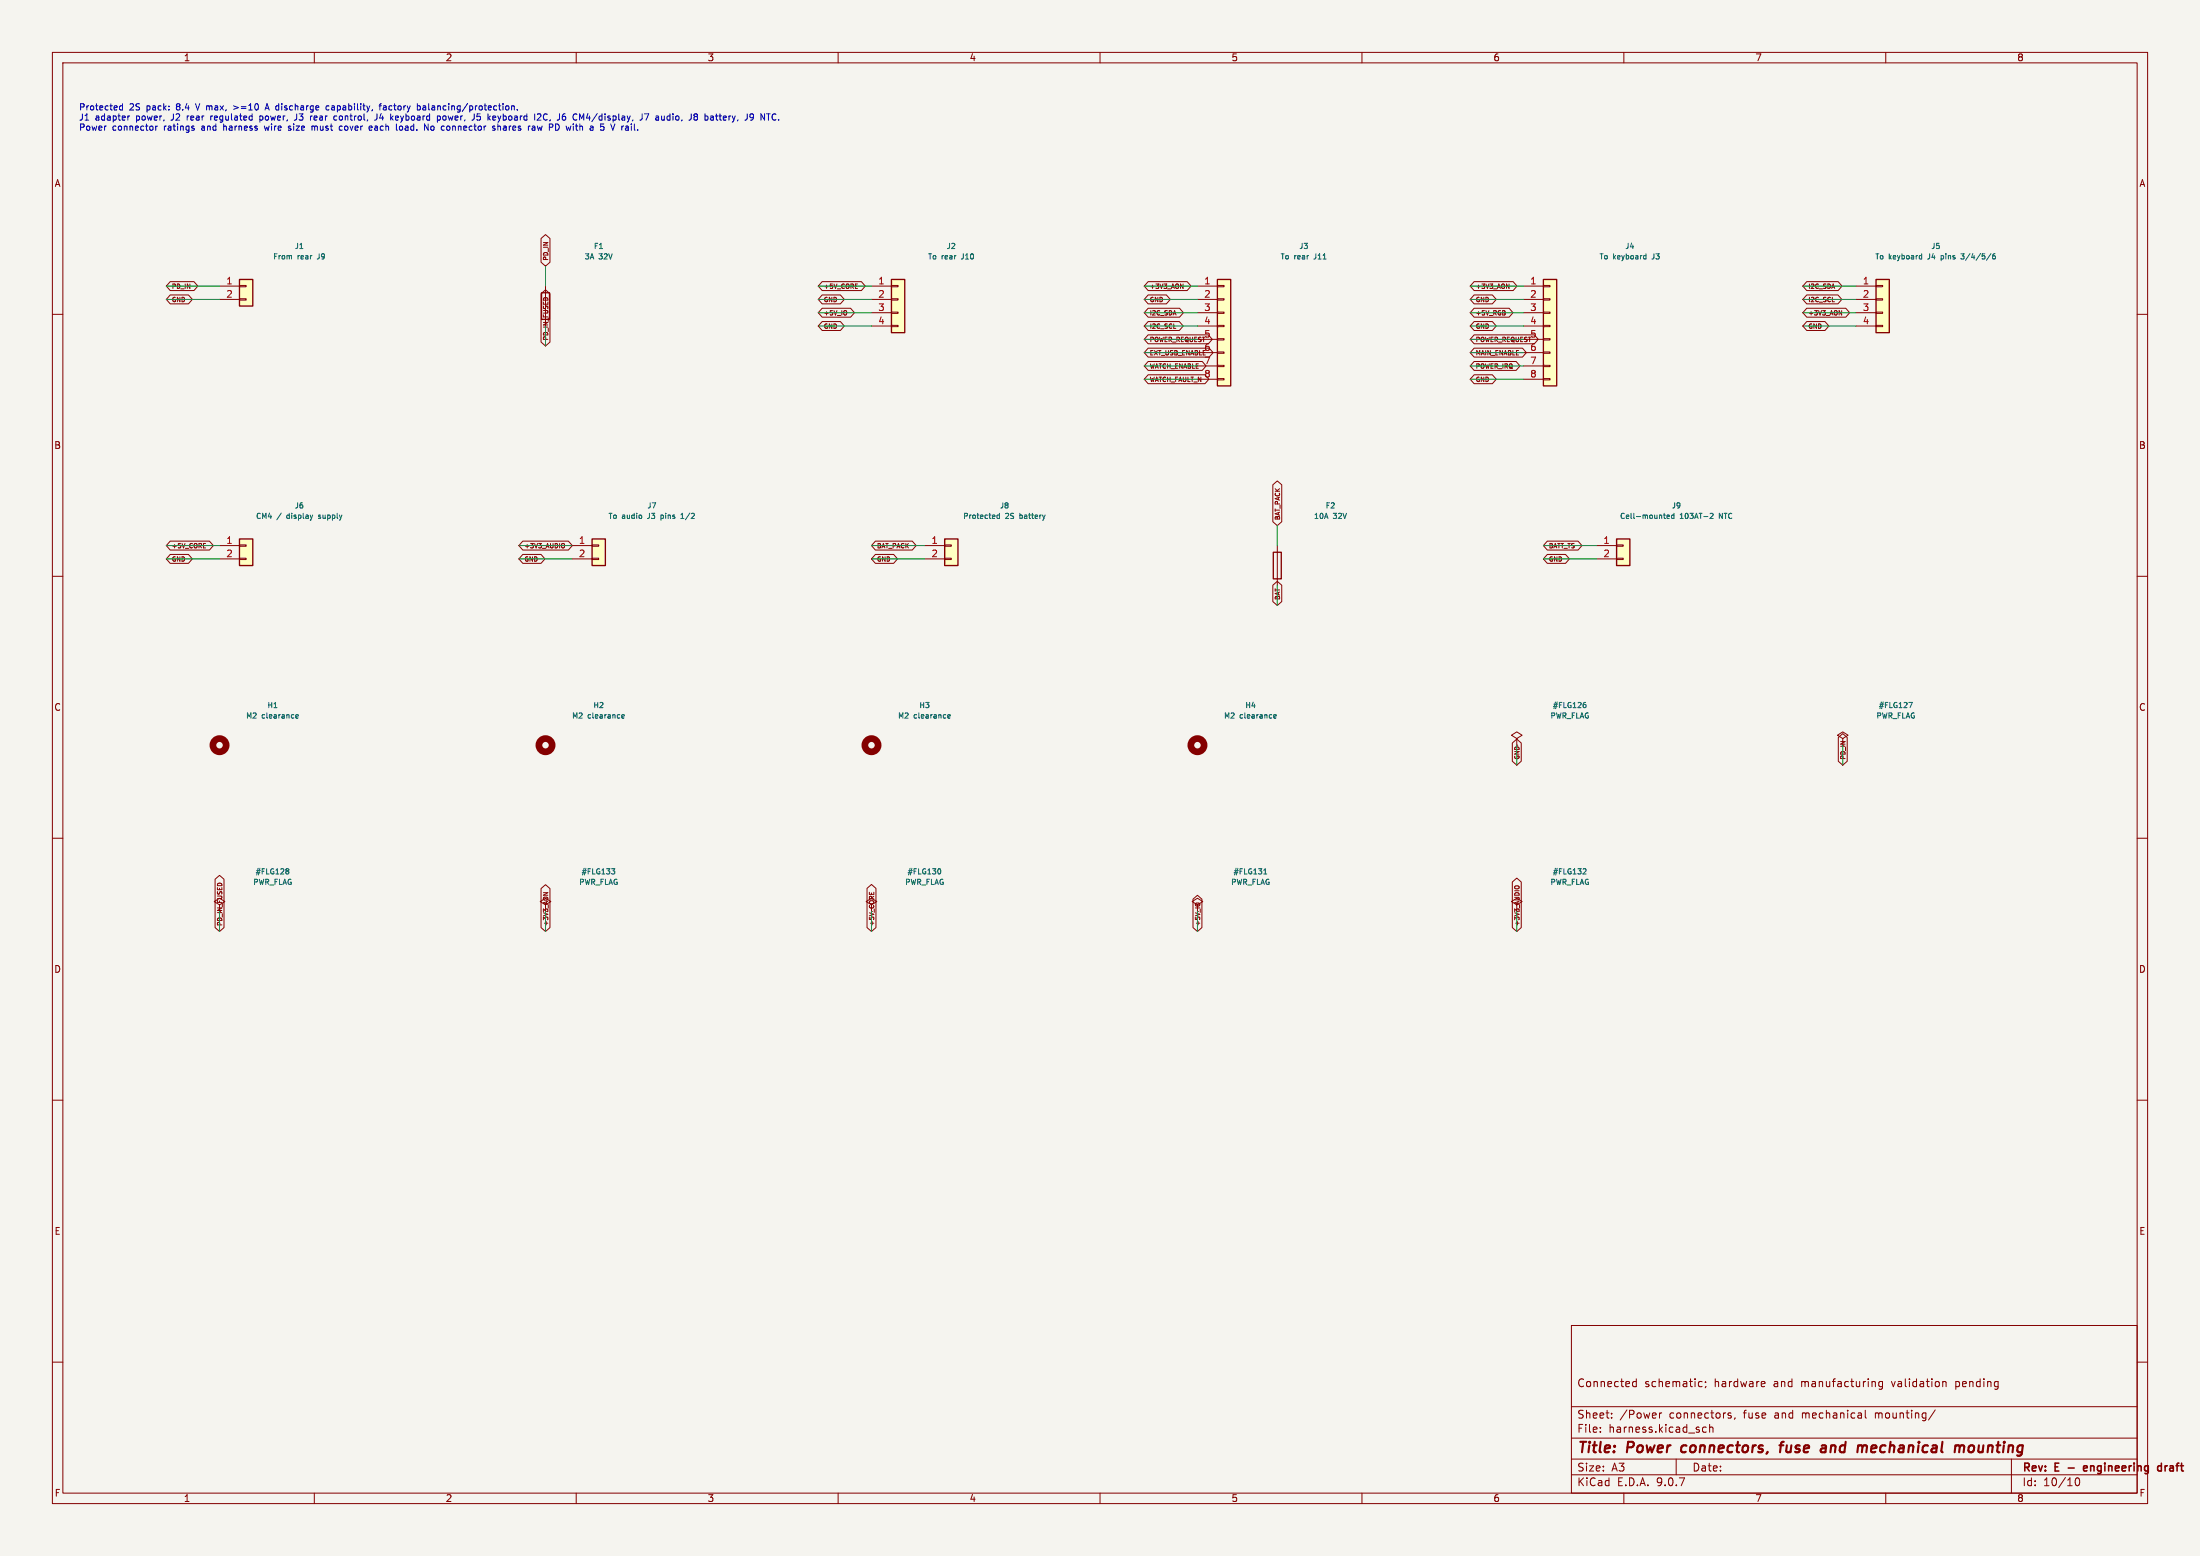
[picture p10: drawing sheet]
<svg xmlns="http://www.w3.org/2000/svg" width="420mm" height="297mm" viewBox="0 0 420 297" stroke-linecap="round" stroke-linejoin="round" font-family="sans-serif">
<path d="M0 0h420v297h-420z" fill="#f5f4ef" stroke="#f5f4ef" stroke-width=".19"/>
<g fill="none" stroke="#840000" stroke-width=".19">
<path d="M10 10h400v277h-400zM12 12h396v273h-396zM60 10v2M110 10v2M160 10v2M210 10v2M260 10v2M310 10v2M360 10v2M10 60h2M408 60h2M10 110h2"/>
<path d="M243.8 104.1v7.7M408 110h2M10 160h2M408 160h2M166.4 172.7l1-.6-1-.6-1 .6 1 .6v1.3M228.6 172.7l1-.6-1-.6-1 .6 1 .6v1.3M289.6 172.7l1-.6-1-.6-1.1 .6 1.1 .6v1.3M10 210h2M408 210h2M300 253h108v32h-108zM10 260h2M300 278.5h108"/>
<path d="M300 274.5h108M300 268.5h108M305.5 273.2v.2M305.5 272.5v.1M307.7 270.5v.2M307.7 269.8v.1M311.7 264.4l.2 .3 .5-.1M312.4 263.2v1.5M312.4 263.8l-.5-.1-.2 .3M316.8 269.7v1M317.2 269.7l-.3 .1-.1 .2M320 278.5v3"/>
<path d="M324.4 264.6h.5M324.4 263.8h.5M325.6 263.8v.1M325.7 264.6l-.2 .3M325.7 272.5l-.4-.1-.3 .3 .2 .6h.5M326.4 272.5l.2-.1 .3 .1 .1 .9M326.4 271.9v1.5M329.9 269.8h.5M329.9 270.1l.5 .2 .1 .1-.1 .2-.4 .1M331.2 270.6l-.1 .3M336.4 263.7l.5 .1v.2l-.7 .2M336.9 264.6l-.5 .1"/>
<path d="M356.1 269.2v1.3l.2 .2M357.9 263.8l.1 .9M359.4 263.8l-.5-.1-.2 .3 .1 .6h.6M359.4 263.7v1.2l-.3 .3-.4-.1M369.4 269.1l-1.2 1.9M370.9 263.8h.5l.1 .9M384 278.5v6.5M408 260h2M60 285v2M110 285v2M160 285v2M210 285v2"/>
<path d="M260 285v2M300 281.5h108M310 285v2M360 285v2M396.3 282.2l.2-.1a.8 .8 0 0 1 .5 .7 .8 .8 0 0 1-.5 .8l-.2-.2-.1-.4z"/>
</g>
<path d="M398.4 279.9l-.4-.1-.2 .2v.7h.6M412.6 279.9l-.4-.1-.3 .3 .1 .6h.6M412.6 279.3v1.5M398.5 280.1l-.7 .2" fill="none" stroke="#840000" stroke-width=".3"/>
<path d="M321.1 276.1l-.2 .7 .3 .4M339.7 275.9h.8M340.5 275.2l-.4 .1-.1 .2-.2 1.7M348 275.9l.5 .1v1.2M348.5 277.1l-.2 .1M348.6 276.3l-.7 .1M356.2 275.9l.2 .3-.1 1M374.1 276.2a.5 .5 0 0 1 .8-.2v1.2M376.5 275.9a.62 .62 0 0 0-.7 .4v.7a.52 .52 0 0 0 .8 .1" fill="none" stroke="#840000" stroke-width=".4"/>
<path d="M243.2 136.7l.4-.1v-.1l-.3-.1-.1 .2v.4h.4M179.4 165.8a.63 .63 0 0 1 0 1M241.3 166.8h.5M241.4 166.1l.1-.3v1M302.4 165.8l.3 .1 .1 .2-.6 .7h.6" fill="none" stroke="#006464" stroke-width=".19"/>
<circle cx="228.6" cy="142.2" r="1.27" fill="none" stroke="#840000" stroke-width="1.3"/>
<path d="M243.1 105.4h1.5v5.1h-1.5z" fill="none" stroke="#840000" stroke-width=".25"/>
<path d="M294.6 53.3h2.6v20.4h-2.6z" fill="#ffffc2"/>
<path d="M294.6 53.3h2.6v20.4h-2.6z" fill="none" stroke="#840000" stroke-width=".25"/>
<g fill="none" stroke="#840000" stroke-width=".19">
<path d="M290.8 54.6h3.8M290.8 57.2h3.8M290.8 59.7h3.8M294.6 54.5h1.3v.2h-1.3zM294.6 57h1.3v.3h-1.3zM294.6 59.6h1.3v.2h-1.3zM290.8 62.2h3.8M290.8 64.8h3.8M290.8 67.3h3.8M290.8 69.9h3.8M290.8 72.4h3.8M294.6 62.1h1.3v.3h-1.3z"/>
<path d="M294.6 64.6h1.3v.3h-1.3zM294.6 67.2h1.3v.2h-1.3zM294.6 69.7h1.3v.3h-1.3zM294.6 72.3h1.3v.2h-1.3z"/>
</g>
<path d="M313.9 48.8h.3M314.2 48.4v1M314.2 49.4h-.3" fill="none" stroke="#006464" stroke-width=".19"/>
<path d="M232.4 53.3h2.5v20.4h-2.5z" fill="#ffffc2"/>
<path d="M232.4 53.3h2.5v20.4h-2.5z" fill="none" stroke="#840000" stroke-width=".25"/>
<g fill="none" stroke="#840000" stroke-width=".19">
<path d="M228.6 54.6h3.8M228.6 57.2h3.8M228.6 59.7h3.8M232.4 54.5h1.3v.2h-1.3zM232.4 57h1.3v.3h-1.3zM232.4 59.6h1.3v.2h-1.3zM228.6 62.2h3.8M228.6 64.8h3.8M228.6 67.3h3.8M228.6 69.9h3.8M228.6 72.4h3.8M232.4 62.1h1.3v.3h-1.3z"/>
<path d="M232.4 64.6h1.3v.3h-1.3zM232.4 67.2h1.3v.2h-1.3zM232.4 69.7h1.3v.3h-1.3zM232.4 72.3h1.3v.2h-1.3zM104.1 172.7l1.1-.6-1.1-.6-1 .6 1 .6v1.3"/>
</g>
<path d="M116.8 165.8h.6l-.4 .4 .3 .1 .1 .3-.2 .2h-.3" fill="none" stroke="#006464" stroke-width=".19"/>
<path d="M358.1 53.3h2.6v10.2h-2.6z" fill="#ffffc2"/>
<path d="M358.1 53.3h2.6v10.2h-2.6z" fill="none" stroke="#840000" stroke-width=".25"/>
<path d="M354.3 54.6h3.8M354.3 57.2h3.8M354.3 59.7h3.8M358.1 54.5h1.3v.2h-1.3zM358.1 57h1.3v.3h-1.3zM358.1 59.6h1.3v.2h-1.3zM354.3 62.2h3.8M358.1 62.1h1.3v.3h-1.3zM41.9 172.7l1-.6-1-.6-1 .6 1 .6v1.3" fill="none" stroke="#840000" stroke-width=".19"/>
<path d="M366.6 48.8h.3M366.9 48.4v1M366.9 49.4h-.3M374.3 49.3l.5 .1M374.3 48.4h.7l-.4 .4h.2M380.1 48.4l-.9 1.3M380.9 48.4l-.3 .1-.2 .2v.6l.2 .1 .3-.1v-.4l-.3-.1-.2 .2M54.8 165.8l.3 .2-.1 .3M54.8 166.3h.2M55 166.3l.1 .3-.3 .2" fill="none" stroke="#006464" stroke-width=".19"/>
<path d="M308.6 102.9h2.5v5.1h-2.5z" fill="#ffffc2"/>
<path d="M308.6 102.9h2.5v5.1h-2.5z" fill="none" stroke="#840000" stroke-width=".25"/>
<path d="M304.8 104.1h3.8M304.8 106.7h3.8M308.6 104h1.3v.3h-1.3zM308.6 106.6h1.3v.2h-1.3z" fill="none" stroke="#840000" stroke-width=".19"/>
<path d="M317.6 98.3h.3M317.8 98.9l.1 .1M318.2 98.6l.5-.1v-.1l-.3-.1-.2 .2 .1 .4h.4M319.6 98.4l-.3-.1-.2 .2 .1 .4h.4M319.6 98v1M326.5 98.1l.3-.1 .2 .3-.6 .7h.6M56.5 136.7l.5-.1-.1-.1-.3-.1-.1 .2v.4h.4M118.7 136.7l.5-.1-.1-.1-.3-.1-.1 .2 .1 .4h.3" fill="none" stroke="#006464" stroke-width=".19"/>
<g fill="none" stroke="#840000" stroke-width="1.3">
<circle cx="41.9" cy="142.2" r="1.27"/>
<circle cx="104.1" cy="142.2" r="1.27"/>
</g>
<path d="M113 102.9h2.6v5.1h-2.6z" fill="#ffffc2"/>
<path d="M103.4 55.9h1.5v5.1h-1.5zM113 102.9h2.6v5.1h-2.6z" fill="none" stroke="#840000" stroke-width=".25"/>
<path d="M104.1 54.6v6.4M109.2 104.1h3.8M109.2 106.7h3.8M113 104h1.3v.3h-1.3zM113 106.6h1.3v.2h-1.3zM289.6 141l1-.7-1-.6-1.1 .6 1.1 .7v1.2M351.8 141l1-.7-1-.6-1 .6 1 .7v1.2" fill="none" stroke="#840000" stroke-width=".19"/>
<path d="M130 99h.6M130 98.3l.3-.3v1M302.4 134.5l.4 .1-.1 .4-.3 .1M302.5 134.1h.2M364.4 134.1h.7l-.5 1" fill="none" stroke="#006464" stroke-width=".19"/>
<path d="M180.3 102.9h2.6v5.1h-2.6z" fill="#ffffc2"/>
<path d="M180.3 102.9h2.6v5.1h-2.6z" fill="none" stroke="#840000" stroke-width=".25"/>
<path d="M176.5 104.1h3.8M176.5 106.7h3.8M180.3 104h1.3v.3h-1.3zM180.3 106.6h1.3v.2h-1.3z" fill="none" stroke="#840000" stroke-width=".19"/>
<path d="M190.8 98v1M190.8 98.4l-.3-.1-.2 .2 .1 .4h.4" fill="none" stroke="#006464" stroke-width=".19"/>
<path d="M45.7 53.3h2.6v5.1h-2.6z" fill="#ffffc2"/>
<path d="M45.7 53.3h2.6v5.1h-2.6z" fill="none" stroke="#840000" stroke-width=".25"/>
<path d="M41.9 54.6h3.8M41.9 57.2h3.8M45.7 54.5h1.3v.2h-1.3zM45.7 57h1.3v.3h-1.3z" fill="none" stroke="#840000" stroke-width=".19"/>
<circle cx="166.4" cy="142.2" r="1.27" fill="none" stroke="#840000" stroke-width="1.3"/>
<path d="M180.9 136.7l.5-.1v-.1l-.3-.1-.2 .2 .1 .4h.4" fill="none" stroke="#006464" stroke-width=".19"/>
<path d="M170.2 53.3h2.5v10.2h-2.5z" fill="#ffffc2"/>
<path d="M170.2 53.3h2.5v10.2h-2.5z" fill="none" stroke="#840000" stroke-width=".25"/>
<path d="M166.4 54.6h3.8M166.4 57.2h3.8M166.4 59.7h3.8M170.2 54.5h1.2v.2h-1.2zM170.2 57h1.2v.3h-1.2zM170.2 59.6h1.2v.2h-1.2zM166.4 62.2h3.8M170.2 62.1h1.2v.3h-1.2z" fill="none" stroke="#840000" stroke-width=".19"/>
<path d="M45.7 102.9h2.6v5.1h-2.6z" fill="#ffffc2"/>
<path d="M45.7 102.9h2.6v5.1h-2.6z" fill="none" stroke="#840000" stroke-width=".25"/>
<g fill="none" stroke="#840000" stroke-width=".19">
<path d="M32.5 56.3h3.5l.7 .9-.7 .8h-3.5l-.8-.8zM32.5 53.8h4.5l.8 .8-.8 .9h-4.5l-.8-.9zM103.3 45.5l.8-.7 .9 .7v4.6l-.9 .7-.8-.7zM103.3 56.1l.8-.8 .9 .8v9.2l-.9 .7-.8-.7zM157 53.8h7.4l.8 .8-.8 .9h-7.4l-.8-.9zM157 58.8h5.4l.7 .9-.7 .8h-5.4l-.8-.8zM157 56.3h3.4l.8 .9-.8 .8h-3.4l-.8-.8zM161.5 59.3l.1 .3-.1 .5M163.3 55.1h.4M163.3 54.2h.4M219.2 53.8h7.4l.8 .8-.8 .9h-7.4l-.8-.9zM219.2 56.3h3.5l.7 .9-.7 .8h-3.5l-.8-.8z"/>
<path d="M219.2 58.8h6l.7 .9-.7 .8h-6l-.8-.8zM225.4 54.2l.5 .9v-.9M281.4 53.8h7.5l.7 .8-.7 .9h-7.5l-.7-.9zM281.4 56.3h3.5l.7 .9-.7 .8h-3.5l-.7-.8zM281.4 58.8h6.7l.7 .9-.7 .8h-6.7l-.7-.8zM287.6 54.2l.5 .9v-.9M344.9 53.8h6l.8 .8-.8 .9h-6l-.7-.9zM344.9 56.3h6l.7 .9-.7 .8h-6l-.7-.8zM344.9 58.8h7.5l.7 .9-.7 .8h-7.5l-.7-.8zM351.1 59.3l.5 .8v-.8M157 61.4h3.4l.8 .8-.8 .9h-3.4l-.8-.9zM219.2 63.9h11.5l.7 .9-.7 .8h-11.5l-.8-.8z"/>
<path d="M219.2 66.5h11.6l.8 .8-.8 .9h-11.6l-.8-.9zM219.2 61.4h5.9l.8 .8-.8 .9h-5.9l-.8-.9zM219.2 69h10.3l.8 .9-.8 .8h-10.3l-.8-.8zM219.2 71.5h10.8l.8 .9-.8 .8h-10.8l-.8-.8zM281.4 71.5h3.5l.7 .9-.7 .8h-3.5l-.7-.8zM281.4 69h8l.8 .9-.8 .8h-8l-.7-.8zM281.4 66.5h9.2l.8 .8-.8 .9h-9.2l-.7-.9zM281.4 63.9h11.5l.8 .9-.8 .8h-11.5l-.7-.8zM281.4 61.4h3.5l.7 .8-.7 .9h-3.5l-.7-.9zM344.9 61.4h3.5l.7 .8-.7 .9h-3.5l-.7-.9zM243 92.5l.8-.7 .9 .7v7.1l-.9 .7-.8-.7zM32.5 103.3h7.5l.7 .8-.7 .9h-7.5l-.8-.9z"/>
<path d="M32.5 105.8h3.5l.7 .9-.7 .8h-3.5l-.8-.8zM38.8 104.6h.4M38.8 103.7h.4M41.9 104.1h3.8M41.9 106.7h3.8M45.7 104h1.3v.3h-1.3zM45.7 106.6h1.3v.2h-1.3zM99.8 105.8h3.5l.7 .9-.7 .8h-3.5l-.7-.8zM99.8 103.3h8.7l.8 .8-.8 .9h-8.7l-.7-.9zM107.6 103.7l.2 .3-.1 .5-.1 .1M167.1 103.3h7.1l.7 .8-.7 .9h-7.1l-.7-.9zM167.1 105.8h3.5l.7 .9-.7 .8h-3.5l-.7-.8z"/>
<path d="M243 111.7l.8-.7 .9 .7v3.1l-.9 .8-.8-.8zM295.4 105.8h3.5l.7 .9-.7 .8h-3.5l-.8-.8zM295.4 103.3h5.9l.7 .8-.7 .9h-5.9l-.8-.9zM288.7 141.8l.9-.7 .8 .7v3.5l-.8 .8-.9-.8zM350.9 140.8l.9-.8 .8 .8v4.5l-.8 .8-.9-.8zM41.1 167.8l.8-.7 .9 .7v9.3l-.9 .7-.8-.7zM103.3 169.6l.8-.7 .9 .7v7.5l-.9 .7-.8-.7zM103.7 170.4h.9l-.9 .5M165.5 169.6l.9-.8 .8 .8v7.5l-.8 .7-.9-.7zM166 170.3v.4M166.8 170.3v.4M227.7 171.6l.9-.7 .9 .7v5.5l-.9 .7-.9-.7z"/>
<path d="M228.2 172.5l.3-.1 .5 .1M288.7 168.4l.9-.8 .8 .8v8.7l-.8 .7-.9-.7zM289.2 169.3l.2-.2h.5l.1 .2"/>
</g>
<path d="M60.8 98.9l.1 .1M60.8 98.4v.2" fill="none" stroke="#006464" stroke-width=".19"/>
<g fill="none" stroke="#009600" stroke-width=".19">
<path d="M31.7 54.6h10.2M31.7 57.2h10.2M104.1 50.8v3.8M156.2 59.7h10.2M156.2 54.6h10.2M156.2 57.2h10.2M218.4 59.7h10.2M218.4 54.6h10.2M218.4 57.2h10.2M280.7 59.7h10.1M280.7 54.6h10.1M280.7 57.2h10.1"/>
<path d="M344.2 59.7h10.1M344.2 54.6h10.1M344.2 57.2h10.1M104.1 62.2v3.8M156.2 62.2h10.2M218.4 62.2h10.2M218.4 69.9h10.2M218.4 72.4h10.2M218.4 64.8h10.2M218.4 67.3h10.2M280.7 62.2h10.1M280.7 69.9h10.1"/>
<path d="M280.7 72.4h10.1M280.7 64.8h10.1M280.7 67.3h10.1M344.2 62.2h10.1M31.7 104.1h10.2M31.7 106.7h10.2M99.1 104.1h10.1M99.1 106.7h10.1M166.4 104.1h10.1M166.4 106.7h10.1M243.8 100.3v3.8M243.8 111.8v3.8"/>
<path d="M294.6 104.1h10.2M294.6 106.7h10.2M289.6 142.2v3.9M351.8 142.2v3.9M41.9 174v3.8M104.1 174v3.8M166.4 174v3.8M228.6 174v3.8M289.6 174v3.8"/>
</g>
<g fill="none" stroke="#0000c2" stroke-width=".19">
<path d="M23.4 19.8v1.2M37.3 19.8l.4 1.2M72.8 19.8l-.3 .2v1M23.4 20.3l-.4-.1-.2 .2 .1 .5h.5M24.8 22.1l-.4 .3M29.7 24.1v.8M29.8 24.2l-.1 .1M35.7 22.1v.8M35.8 22.2l-.1 .2M36.9 24.5l.2 .1-.2 .3M36.9 24.1h.1M40.2 22.1v.8"/>
<path d="M40.4 22.2l-.2 .2M42.7 23.7v1.2M44.6 20.2l.9 .3-.9 .4M49.6 22.2h.5M49.6 22.1v1.2M49.6 22.9h.5M50.5 24.1l.2 .8 .2-.6M50.6 21l.4-1.2 .4 1.2M50.7 20.7h.6M55 24.8h.5M55 24.2l.1 .2 .4 .1M56.6 21.7v1.1l-.4 .1"/>
<path d="M59.6 24.1v.8M59.6 24.2l.3-.1 .2 .1M60 22.3v.6h.4M60.1 24.2v.7M60.2 24.1l-.1 .1M60.5 22.4l-.5 .1M62.8 20.3l-.3-.1-.3 .2 .2 .5h.4M63.4 20.2l-.1 .1M63.4 20.5l-.1 .2 .1 .3M64.3 22.9h-.3M64.8 24.7l.5 .1M64.8 22.2v.5l.1 .2"/>
<path d="M64.9 24.1l-.1 .1M71 24.8l-.4 .1M71 24.1v.2l-.5 .2M71.7 24.1h-.1M71.7 24.4l-.2 .2 .2 .3M72 21.7l-.1 1.1-.4 .1M72.4 20.2h.4M72.8 21.7l-.3 .8h.7M73.2 20.3h.5v.7M73.7 20.5h-.4l-.1 .2 .1 .3 .4-.1M76 22.9h-.3M76.1 22.3v.1l-.6 .1"/>
<path d="M76.3 24.2l-.1 .4 .3 .3 .3-.2v-.5M79.8 20.2l.3 .1 .1 .1v.5l-.4 .1M80.8 20.3h.4M81 23.7l.7 1.2v-1.2M81.3 20.5h-.4l-.2 .2 .2 .3 .4-.1M82.3 24.2l-.1 .4 .4 .3M84 22.2l.1 .5-.3 .2M84.6 22.2l-.1 .5 .3 .2 .3-.1v-.6M85.8 24.2l.1 .4-.2 .3M90.5 21.7v.9M91.7 22.3v.4l-.1 .2h-.5M94.4 24.5l.1 .1-.1 .3"/>
<path d="M94.4 24.1h.1M95 23.7v1.2M95 22.1l.3 .8M95.3 22.9l-.3 .4M95.4 24.1l-.4 .1M95.6 24.2v.7M95.6 22.1l-.3 .8M97.7 20.3h.4l.1 .7M97.7 20.2v.8M98.8 20.9v.1M102.1 24.2v.7M102.1 24.8l-.1 .1"/>
<path d="M102.1 24.3l-.1 .1M102.6 24.1l.2 .8 .2-.6 .3 .6M103.2 21.8v.4l-.7 .7h.8M104.5 21.8a.53 .53 0 0 0-.8 .5 .53 .53 0 0 0 .8 .5M104.9 23.7v1.2M106.1 23.7v1.2M110.7 23.7v1.2M110.8 24.1l-.1 .1M112.2 21.7l-.2 .8h.7M115.3 24.2v.4l-.1 .2h-.5M116.6 23.7l.4 1.2 .4-1.2M120 24.8l-.4 .1"/>
<path d="M120 24.3l-.4 .1M123 21.7h.8l-.5 1.2M125.2 22.5v.4M128.5 21.7v.1M134.6 22.2h.4M134.6 22.9h.4M134.6 21.7v1.2M138.5 22.1l-.4 .2v.6h.4M138.6 22.4l-.5 .1M146 21.7v1.2l-.7-1.2v1.2"/>
</g>
<g font-size="2.8" fill="#840000">
<text x="301" y="277.9">Title:</text>
<text x="310.6" y="277.9">Power</text>
<text x="321.8" y="277.9">connectors,</text>
<text x="341.5" y="277.9">fuse</text>
<text x="350.1" y="277.9">and</text>
<text x="357.8" y="277.9">mechanical</text>
<text x="377.2" y="277.9">mounting</text>
</g>
<g font-size="2.1" fill="#840000">
<text x="301" y="265">Connected</text>
<text x="313.9" y="265">schematic;</text>
<text x="327.3" y="265">hardware</text>
<text x="338.7" y="265">and</text>
<text x="344.1" y="265">manufacturing</text>
<text x="361.6" y="265">validation</text>
<text x="373.9" y="265">pending</text>
<text x="301" y="273.7">File:</text>
<text x="301" y="271">Sheet:</text>
<text x="307.1" y="273.7">harness.kicad_sch</text>
<text x="309.2" y="271">/Power</text>
<text x="318.7" y="271">connectors,</text>
<text x="333" y="271">fuse</text>
<text x="339" y="271">and</text>
<text x="344.4" y="271">mechanical</text>
<text x="358.5" y="271">mounting/</text>
<text x="301" y="281.1">Size:</text>
<text x="307.6" y="281.1">A3</text>
<text x="323" y="281.1">Date:</text>
<text x="386" y="281.3">Rev:</text>
<text x="392.4" y="281.3">E</text>
<text x="395.5" y="281.3">-</text>
<text x="399.1" y="281.3">engineering</text>
<text x="413.8" y="281.3">draft</text>
<text x="301" y="283.9">KiCad</text>
<text x="308.7" y="283.9">E.D.A.</text>
<text x="316.3" y="283.9">9.0.7</text>
<text x="386" y="283.9">Id:</text>
<text x="390.1" y="283.9">10/10</text>
</g>
<g font-size="1.8" fill="#840000">
<text x="35" y="11.9">1</text>
<text x="85" y="11.9">2</text>
<text x="135" y="11.9">3</text>
<text x="185" y="11.9">4</text>
<text x="235" y="11.9">5</text>
<text x="285" y="11.9">6</text>
<text x="335" y="11.9">7</text>
<text x="385" y="11.9">8</text>
<text x="10.3" y="35.9">A</text>
<text x="408.3" y="35.9">A</text>
<text x="229.8" y="64.5">5</text>
<text x="292" y="64.5">5</text>
<text x="229.8" y="67.1">6</text>
<text x="10.3" y="85.9">B</text>
<text x="408.2" y="85.9">B</text>
<text x="10.3" y="135.9">C</text>
<text x="408.2" y="135.9">C</text>
<text x="10.3" y="185.9">D</text>
<text x="408.2" y="185.9">D</text>
<text x="10.3" y="235.9">E</text>
<text x="408.3" y="235.9">E</text>
<text x="10.3" y="285.9">F</text>
<text x="35" y="286.9">1</text>
<text x="85" y="286.9">2</text>
<text x="135" y="286.9">3</text>
<text x="185" y="286.9">4</text>
<text x="235" y="286.9">5</text>
<text x="285" y="286.9">6</text>
<text x="335" y="286.9">7</text>
<text x="385" y="286.9">8</text>
<text x="408.3" y="285.9">F</text>
</g>
<g font-size="1.8" fill="#a90000">
<text x="43.1" y="54.4">1</text>
<text x="43.1" y="56.9">2</text>
<text x="167.6" y="54.4">1</text>
<text x="167.6" y="56.9">2</text>
<text x="167.6" y="59.4">3</text>
<text x="229.8" y="54.4">1</text>
<text x="229.8" y="56.9">2</text>
<text x="229.8" y="59.4">3</text>
<text x="292" y="54.4">1</text>
<text x="292" y="56.9">2</text>
<text x="292" y="59.4">3</text>
<text x="355.5" y="54.4">1</text>
<text x="355.5" y="56.9">2</text>
<text x="355.5" y="59.4">3</text>
<text x="167.6" y="62">4</text>
<text x="229.8" y="62">4</text>
<text x="292" y="62">4</text>
<text x="355.5" y="62">4</text>
<text x="229.8" y="69.6">7</text>
<text x="292" y="67.1">6</text>
<text x="292" y="69.6">7</text>
<text x="229.8" y="72.1">8</text>
<text x="292" y="72.1">8</text>
<text x="43.1" y="103.9">1</text>
<text x="43.1" y="106.4">2</text>
<text x="110.4" y="103.9">1</text>
<text x="110.4" y="106.4">2</text>
<text x="177.7" y="103.9">1</text>
<text x="177.7" y="106.4">2</text>
<text x="306" y="103.9">1</text>
<text x="306" y="106.4">2</text>
</g>
<g font-size="1.7" fill="#0000c2">
<text x="15" y="21.4">Protected</text>
<text x="15" y="23.3">J1</text>
<text x="18.2" y="23.3">adapter</text>
<text x="24.7" y="21.4">2S</text>
<text x="26.1" y="23.3">power,</text>
<text x="28.1" y="21.4">pack:</text>
<text x="33" y="23.3">J2</text>
<text x="34" y="21.4">8.4</text>
<text x="36.2" y="23.3">rear</text>
<text x="38" y="21.4">V max,</text>
<text x="40.9" y="23.3">regulated</text>
<text x="45.5" y="21.4">&gt;=10</text>
<text x="50.5" y="23.3">power,</text>
<text x="51.9" y="21.4">A discharge</text>
<text x="57.4" y="23.3">J3</text>
<text x="60.6" y="23.3">rear</text>
<text x="63.9" y="21.4">capability,</text>
<text x="65.4" y="23.3">control,</text>
<text x="73.4" y="23.3">J4</text>
<text x="74.3" y="21.4">factory</text>
<text x="76.6" y="23.3">keyboard</text>
<text x="81.7" y="21.4">balancing/protection.</text>
<text x="85.7" y="23.3">power,</text>
<text x="92.6" y="23.3">J5</text>
<text x="95.8" y="23.3">keyboard</text>
<text x="104.9" y="23.3">I2C,</text>
<text x="109.6" y="23.3">J6</text>
<text x="112.8" y="23.3">CM4/display,</text>
<text x="125.8" y="23.3">J7</text>
<text x="129" y="23.3">audio,</text>
<text x="135.6" y="23.3">J8</text>
<text x="138.8" y="23.3">battery,</text>
<text x="146.7" y="23.3">J9</text>
<text x="15" y="25.3">Power</text>
<text x="21.4" y="25.3">connector</text>
<text x="31.4" y="25.3">ratings</text>
<text x="38.8" y="25.3">and</text>
<text x="43.2" y="25.3">harness</text>
<text x="51.3" y="25.3">wire</text>
<text x="56" y="25.3">size</text>
<text x="60.7" y="25.3">must</text>
<text x="66.2" y="25.3">cover</text>
<text x="72.1" y="25.3">each</text>
<text x="77.5" y="25.3">load.</text>
<text x="83" y="25.3">No</text>
<text x="86.5" y="25.3">connector</text>
<text x="96.5" y="25.3">shares</text>
<text x="103.5" y="25.3">raw</text>
<text x="107.7" y="25.3">PD</text>
<text x="111.3" y="25.3">with</text>
<text x="118.2" y="25.3">5</text>
<text x="120.5" y="25.3">V rail.</text>
</g>
<g font-size="1.4" fill="#006464">
<text x="56.2" y="47.7">J1</text>
<text x="113.3" y="47.7">F1</text>
<text x="180.6" y="47.7">J2</text>
<text x="247.9" y="47.7">J3</text>
<text x="310.2" y="47.7">J4</text>
<text x="368.6" y="47.7">J5</text>
<text x="52" y="49.7">From</text>
<text x="56.8" y="49.7">rear</text>
<text x="60.8" y="49.7">J9</text>
<text x="111.5" y="49.7">3A</text>
<text x="114.3" y="49.7">32V</text>
<text x="177.1" y="49.7">To</text>
<text x="179.7" y="49.7">rear</text>
<text x="183.8" y="49.7">J10</text>
<text x="244.4" y="49.7">To</text>
<text x="247" y="49.7">rear</text>
<text x="251.1" y="49.7">J11</text>
<text x="305.2" y="49.7">To</text>
<text x="307.9" y="49.7">keyboard</text>
<text x="315.6" y="49.7">J3</text>
<text x="357.9" y="49.7">To</text>
<text x="360.6" y="49.7">keyboard</text>
<text x="368.2" y="49.7">J4</text>
<text x="371" y="49.7">pins</text>
<text x="375.1" y="49.7">3/4/5/6</text>
<text x="48.8" y="99.2">CM4</text>
<text x="52.9" y="99.2">/</text>
<text x="54.9" y="99.2">display</text>
<text x="56.2" y="97.2">J6</text>
<text x="61.2" y="99.2">supply</text>
<text x="116" y="99.2">To</text>
<text x="118.7" y="99.2">audio</text>
<text x="123.5" y="97.2">J7</text>
<text x="123.8" y="99.2">J3</text>
<text x="126.6" y="99.2">pins</text>
<text x="130.7" y="99.2">1/2</text>
<text x="183.8" y="99.2">Protected</text>
<text x="190.8" y="97.2">J8</text>
<text x="191.9" y="99.2">2S</text>
<text x="194.8" y="99.2">battery</text>
<text x="250.7" y="99.2">10A</text>
<text x="253" y="97.2">F2</text>
<text x="254.5" y="99.2">32V</text>
<text x="309.1" y="99.2">Cell-mounted</text>
<text x="319.1" y="97.2">J9</text>
<text x="320.7" y="99.2">103AT-2</text>
<text x="328.4" y="99.2">NTC</text>
<text x="46.9" y="137.3">M2</text>
<text x="50" y="137.3">clearance</text>
<text x="50.9" y="135.3">H1</text>
<text x="109.1" y="137.3">M2</text>
<text x="112.2" y="137.3">clearance</text>
<text x="113.2" y="135.3">H2</text>
<text x="171.3" y="137.3">M2</text>
<text x="174.4" y="137.3">clearance</text>
<text x="175.4" y="135.3">H3</text>
<text x="233.6" y="137.3">M2</text>
<text x="236.7" y="137.3">clearance</text>
<text x="237.6" y="135.3">H4</text>
<text x="295.9" y="137.3">PWR_FLAG</text>
<text x="296.3" y="135.3">#FLG126</text>
<text x="358.1" y="137.3">PWR_FLAG</text>
<text x="358.6" y="135.3">#FLG127</text>
<text x="48.7" y="167.1">#FLG128</text>
<text x="110.9" y="167.1">#FLG133</text>
<text x="173.1" y="167.1">#FLG130</text>
<text x="235.4" y="167.1">#FLG131</text>
<text x="296.3" y="167.1">#FLG132</text>
<text x="48.2" y="169.1">PWR_FLAG</text>
<text x="110.5" y="169.1">PWR_FLAG</text>
<text x="172.7" y="169.1">PWR_FLAG</text>
<text x="234.9" y="169.1">PWR_FLAG</text>
<text x="295.9" y="169.1">PWR_FLAG</text>
</g>
<g font-size="1.2" fill="#840000">
<text x="104.9" y="49.8" transform="rotate(-90 104.9 49.8)">PD_IN</text>
<text x="32.7" y="57.9">GND</text>
<text x="32.7" y="55.3">PD_IN</text>
<text x="157.2" y="55.3">+5V_CORE</text>
<text x="157.2" y="57.9">GND</text>
<text x="219.4" y="55.3">+3V3_AON</text>
<text x="219.4" y="57.9">GND</text>
<text x="281.6" y="55.3">+3V3_AON</text>
<text x="281.6" y="57.9">GND</text>
<text x="345.1" y="55.3">I2C_SDA</text>
<text x="345.1" y="57.9">I2C_SCL</text>
<text x="104.9" y="65.1" transform="rotate(-90 104.9 65.1)">PD_IN_FUSED</text>
<text x="157.2" y="62.9">GND</text>
<text x="157.2" y="60.4">+5V_IO</text>
<text x="219.4" y="65.5">POWER_REQUEST</text>
<text x="219.4" y="60.4">I2C_SDA</text>
<text x="219.4" y="62.9">I2C_SCL</text>
<text x="281.6" y="65.5">POWER_REQUEST</text>
<text x="281.6" y="60.4">+5V_RGB</text>
<text x="281.6" y="62.9">GND</text>
<text x="345.1" y="62.9">GND</text>
<text x="345.1" y="60.4">+3V3_AON</text>
<text x="219.4" y="68">EXT_USB_ENABLE</text>
<text x="219.4" y="70.6">WATCH_ENABLE</text>
<text x="281.6" y="70.6">POWER_IRQ</text>
<text x="281.6" y="68">MAIN_ENABLE</text>
<text x="219.4" y="73.1">WATCH_FAULT_N</text>
<text x="281.6" y="73.1">GND</text>
<text x="244.6" y="99.4" transform="rotate(-90 244.6 99.4)">BAT_PACK</text>
<text x="32.7" y="104.9">+5V_CORE</text>
<text x="32.7" y="107.4">GND</text>
<text x="100" y="107.4">GND</text>
<text x="100" y="104.9">+3V3_AUDIO</text>
<text x="167.3" y="104.9">BAT_PACK</text>
<text x="167.3" y="107.4">GND</text>
<text x="295.6" y="107.4">GND</text>
<text x="295.6" y="104.9">BATT_TS</text>
<text x="244.6" y="114.6" transform="rotate(-90 244.6 114.6)">BAT</text>
<text x="290.3" y="145.1" transform="rotate(-90 290.3 145.1)">GND</text>
<text x="352.5" y="145.1" transform="rotate(-90 352.5 145.1)">PD_IN</text>
<text x="42.6" y="176.8" transform="rotate(-90 42.6 176.8)">PD_IN_FUSED</text>
<text x="104.9" y="176.8" transform="rotate(-90 104.9 176.8)">+3V3_AON</text>
<text x="167.1" y="176.8" transform="rotate(-90 167.1 176.8)">+5V_CORE</text>
<text x="229.3" y="176.8" transform="rotate(-90 229.3 176.8)">+5V_IO</text>
<text x="290.3" y="176.8" transform="rotate(-90 290.3 176.8)">+3V3_AUDIO</text>
</g>
</svg>
